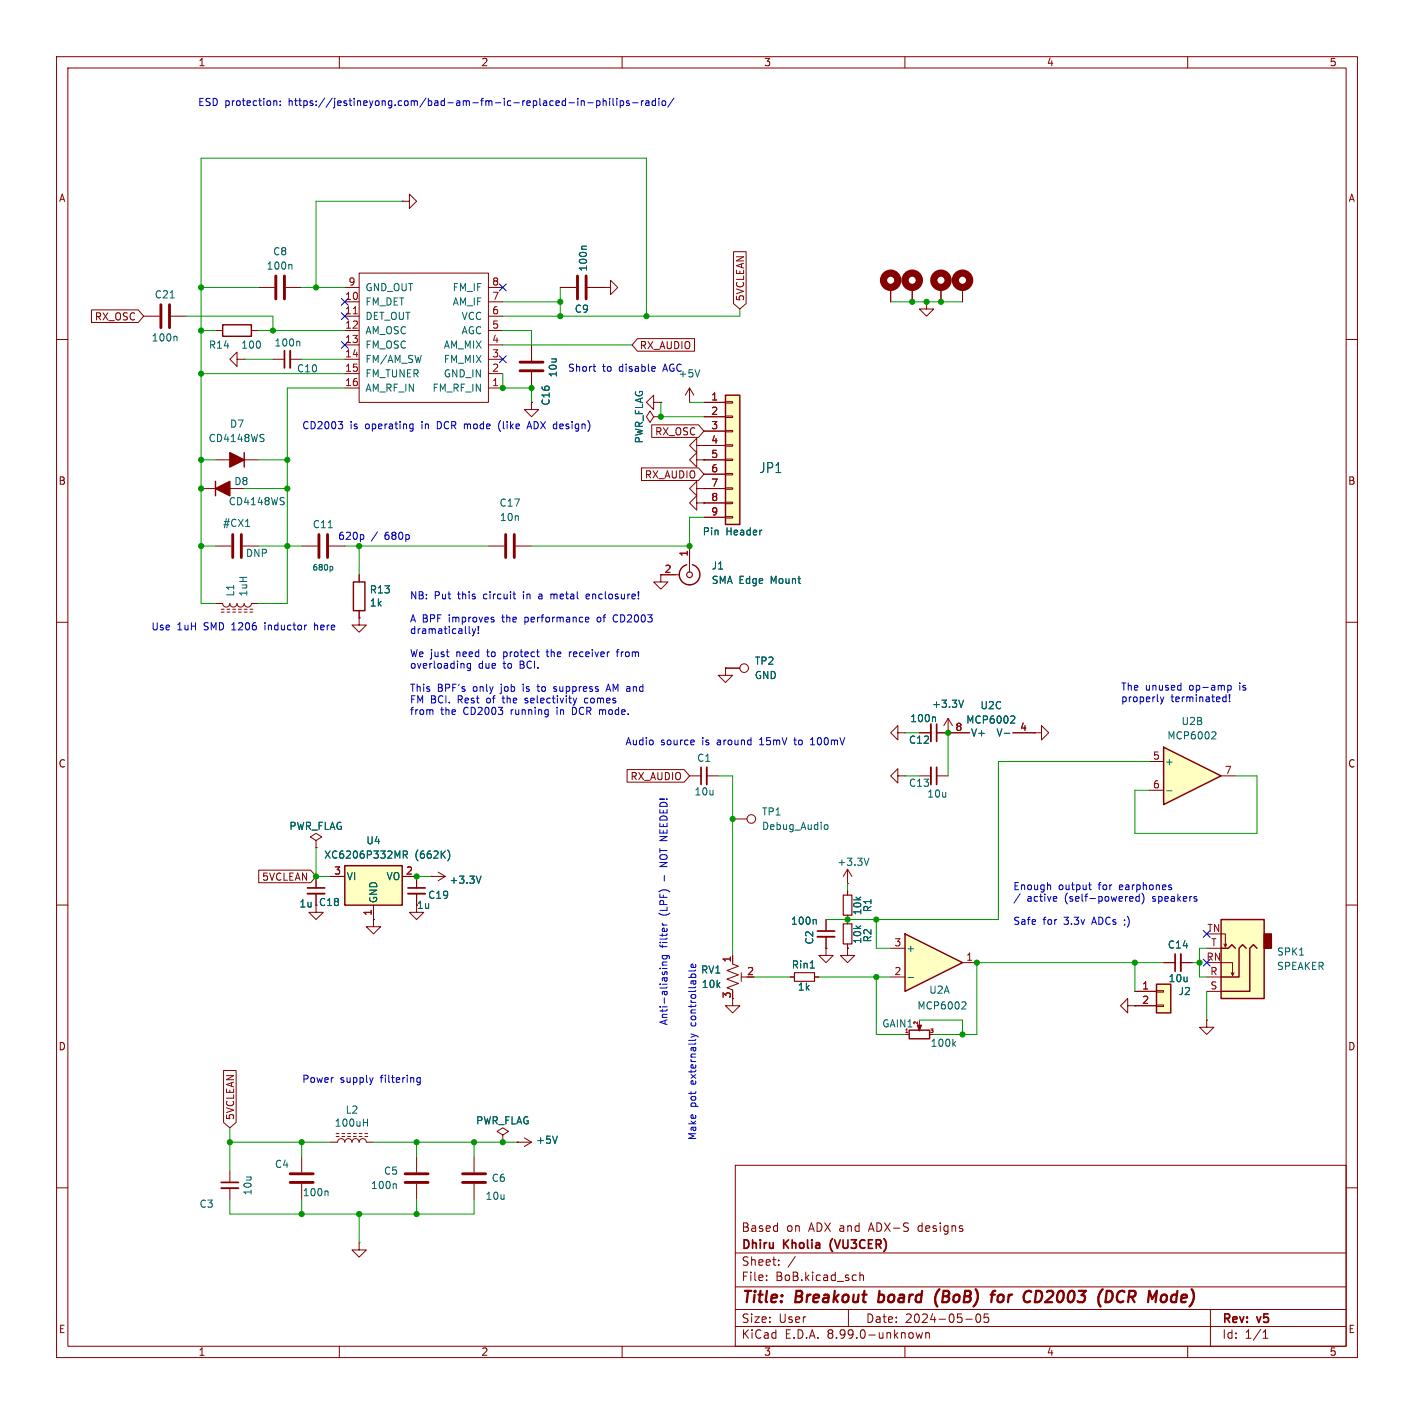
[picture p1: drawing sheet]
<svg xmlns="http://www.w3.org/2000/svg" width="250mm" height="250mm" viewBox="0 0 250 250" stroke-linecap="round" stroke-linejoin="round" font-family="sans-serif">
<g fill="none" stroke="#840000" stroke-width=".18">
<path d="M10 10h230v230h-230zM12 12h226v226h-226zM60 10v2M110 10v2M160 10v2M210 10v2M45.7 50.8h2.8M50.5 50.8h2.8M61 50.8h2.5M61 53.4h2.5M61 55.9h2.5M61 58.4h2.5"/>
<path d="M63.5 48.3h22.9v22.8h-22.9zM86.4 50.8h2.5M86.4 53.4h2.5M86.4 55.9h2.5M86.4 58.4h2.5M99.1 50.8h2.8M103.9 50.8h2.8M10 60h2M61 68.6h2.5M61 61h2.5M61 63.5h2.5M61 66.1h2.5"/>
<path d="M86.4 68.6h2.5M86.4 61h2.5M86.4 63.5h2.5M86.4 66.1h2.5M94 71.1v1.3h1.2l-1.2 1.3-1.3-1.3h1.3M94 71.1h.1M94 61v2.8M94 65.8v2.8M238 60h2M10 110h2M238 110h2M55.9 148.6l1-.6-1-.7-1 .7 1 .6v1.3"/>
<path d="M55.9 149.9h.1M55.9 158v3.3h1.2l-1.2 1.3-1.3-1.3h1.3M55.9 155v2M73.7 158v3.3h1.2l-1.2 1.3-1.3-1.3h1.3M73.7 155v2M10 160h2M66 162.6v1.3h1.3l-1.3 1.2-1.2-1.2h1.2M66 162.6h.1M238 160h2M10 210h2M63.5 219.7v1.3h1.3l-1.3 1.3-1.3-1.3h1.3M63.5 219.7h.1"/>
<path d="M130 206h108v32h-108zM238 210h2M60 238v2M110 238v2M130 234.5h108M130 231.5h108M130 227.5h108M130 221.5h108M135.5 226.3v.1M135.5 225.5v.1M137.7 223.6v.1M137.7 222.8v.1"/>
<path d="M140.6 222.2l-1.3 1.9M150 231.5v3M152 224.9v1.5M152 225.6l.3-.2 .3 .1 .1 .9M160 238v2M162 235.6l.3 1 .2-.7 .3 .7 .3-1M163.7 235.6v1M163.7 235.8l.2-.2 .4 .1v.9M170.8 233.3h1.1M172.7 232.5a.81 .81 0 0 0 .3 1.3l.3-.1 .1-.4-.1-.8M174 232.3v.7l.2-.1 .5 .1 .1 .5-.3 .3-.5-.1M210 238v2"/>
<path d="M214 231.5v6.5M223.3 236.6h.9M223.3 235.6l.5-.5v1.5"/>
</g>
<path d="M155.3 230.1l.2 .1M155.5 228.2l-.2 2M166.1 228a2.35 2.35 0 0 0-.4 3M175.1 228.9h.8M176 228.2l-.4 .1-.1 .2M177.1 228.9a.62 .62 0 0 0-.7 .4v.8a.52 .52 0 0 0 .8 0M183.7 228.2h-.5l-.2 2 .8-.1M195.7 228.2h.5a1.08 1.08 0 0 1 .5 1.1 1.08 1.08 0 0 1-.8 .9h-.4zM206.3 229.1v.8M207.1 229.3v.8" fill="none" stroke="#840000" stroke-width=".4"/>
<path d="M48.8 48.8v4.1M50.3 48.8v4.1M102.1 48.8v4.1M103.6 48.8v4.1M91.9 64h4.1M91.9 65.6h4.1" fill="none" stroke="#840000" stroke-width=".51"/>
<path d="M51.4 46.7l.2 .2v.7M103.7 43.5h-.7l-.1 .2" fill="none" stroke="#006464" stroke-width=".18"/>
<path d="M62.5 55.5h.7" fill="none" stroke="#a90000" stroke-width=".18"/>
<path d="M54.4 157h3M72.1 157h3.1" fill="none" stroke="#840000" stroke-width=".3"/>
<path d="M54.4 158h3M72.1 158h3.1" fill="none" stroke="#840000" stroke-width=".33"/>
<path d="M61 153.1h10.1v6.9h-10.1z" fill="#ffffc2"/>
<path d="M38.1 85.1v2.6M122.4 99.8a1.81 1.81 0 0 1 1 2.8 1.81 1.81 0 0 1-2.9 .1 1.81 1.81 0 0 1 .9-2.8M62.5 102.9h2v5.1h-2zM61 153.1h10.1v6.9h-10.1z" fill="none" stroke="#840000" stroke-width=".25"/>
<g fill="none" stroke="#840000" stroke-width=".18">
<path d="M71.1 35.6h1.3v-1.3l1.3 1.3-1.3 1.3v-1.3M71.1 35.6h.1M157.5 50.8v2.6M161.3 50.8v2.6M163.8 53.4v1.2h1.3l-1.3 1.3-1.2-1.3h1.2M163.8 53.4h.1M166.4 50.8v2.6M170.2 50.8v2.6M115.6 73.7l-.7-1-.6 1 .6 1 .7-1h1.2M115.6 71.1v-1.2l-1.3 1.2 1.3 1.3v-1.3h1.2M116.8 73.7h.1M116.8 71.1h.1"/>
<path d="M121.9 71.1h.1M121.9 68.6l-.7 1.3M121.9 68.6l.8 1.3M121.9 68.6v2.5M123.2 78.8v-1.3l-1.3 1.3 1.3 1.2v-1.2h1.3M124.5 78.8h.1M35.6 86.4h7.6M38.1 96.5h2.8M42.9 96.5h2.8M53.3 96.5h2.8M58.2 96.5h2.8M86.4 96.5h2.8"/>
<path d="M91.2 96.5h2.8M121.9 96.5v4.6M123.2 88.9v-1.2l-1.3 1.2 1.3 1.3v-1.3h1.3M124.5 88.9h.1M63.5 109.2v1.3h1.3l-1.3 1.3-1.3-1.3h1.3M63.5 109.2h.1M63.5 101.6v1.3M63.5 108v1.2M120.1 101.6h-3.3v1.3h1.3l-1.3 1.3-1.2-1.3h1.2M128.3 118.1v1.3h1.2l-1.2 1.3-1.3-1.3h1.3M128.3 118.1h.1M128.3 118.1h2.5"/>
<path d="M162.6 137.2h2M165.6 137.2h2M58.4 155h2.6M71.1 155h2.6M76.2 155h.1M76.2 155h2.5M77.5 154.2l1.2 .8M78.7 155l-1.2 .7M66 160v2.6M40.6 207v2.1M40.6 210.1v2M58.4 202h1.3a.64 .64 0 0 1 .6-.7 .64 .64 0 0 1 .7 .7 .64 .64 0 0 1 .6-.7 .64 .64 0 0 1 .6 .7 .64 .64 0 0 1 .7-.7 .64 .64 0 0 1 .6 .7 .64 .64 0 0 1 .6-.7 .64 .64 0 0 1 .7 .7h1.2"/>
<path d="M59.4 200.9h.5M59.4 200.4h.5M60.5 200.9h.5M60.5 200.4h.5M61.5 200.9h.5M61.5 200.4h.5M62.5 200.9h.5M62.5 200.4h.5M63.5 200.9h.5M63.5 200.4h.5M64.5 200.9h.5M64.5 200.4h.5"/>
<path d="M73.7 204.5v2.8M73.7 209.3v2.8M83.8 204.5v2.8M83.8 209.3v2.8M88.9 200.7l1-.6-1-.7-1 .7 1 .6v1.3M88.9 202h.1M91.4 202h.1M91.4 202h2.6M92.7 201.2l1.3 .8M94 202l-1.3 .7"/>
<circle cx="131.6" cy="118.1" r=".76"/>
</g>
<g fill="none" stroke="#006464" stroke-width=".18">
<path d="M123.7 65.4l-.4 1.2M43.4 93.1h.7M50.1 88h.1M50.2 88.8v.3M58 93.3h.8M58.7 100.1l.1 .2v.3l-.1 .2M71.3 151.1h.6l.1-.2v-.3l-.7-.1v1.2M71.6 151.1l.4 .6M79.2 150.3a1.46 1.46 0 0 1 0 1.9M85.1 154.9l-.5 1.3M64.3 198.5h.7M65 197.9v1.2"/>
<path d="M69.9 209.3l.2 .2v.7M98.6 200.9l-.5 1.3"/>
</g>
<path d="M41.1 94.5v4.1M42.7 94.5v4.1M56.4 94.5v4.1M57.9 94.5v4.1M89.4 94.5v4.1M90.9 94.5v4.1M71.6 207.5h4.1M71.6 209.1h4.1M81.8 207.5h4.1M81.8 209.1h4.1" fill="none" stroke="#840000" stroke-width=".51"/>
<path d="M165.6 135.7v3M39.1 209.1h3.1" fill="none" stroke="#840000" stroke-width=".3"/>
<path d="M164.6 135.7v3M39.1 210.1h3.1" fill="none" stroke="#840000" stroke-width=".33"/>
<path d="M38.1 86.4l2.5-1.3v2.6z" fill="#840000" stroke="#840000" stroke-width=".25"/>
<g fill="none" stroke="#840000" stroke-width="1.3">
<circle cx="157.5" cy="49.6" r="1.27"/>
<circle cx="161.3" cy="49.6" r="1.27"/>
<circle cx="166.4" cy="49.6" r="1.27"/>
<circle cx="170.2" cy="49.6" r="1.27"/>
</g>
<circle cx="121.9" cy="101.6" r=".51" fill="none" stroke="#840000" stroke-width=".2"/>
<path d="M128.3 69.9h2.5v22.8h-2.5z" fill="#ffffc2"/>
<path d="M128.3 69.9h2.5v22.8h-2.5z" fill="none" stroke="#840000" stroke-width=".25"/>
<g fill="none" stroke="#840000" stroke-width=".18">
<path d="M124.5 71.1h3.8M124.5 73.7h3.8M124.5 76.2h3.8M124.5 78.8h3.8M128.3 71h1.2v.3h-1.2zM128.3 73.6h1.2v.2h-1.2zM128.3 76.1h1.2v.3h-1.2zM128.3 78.6h1.2v.3h-1.2zM123.2 86.4v-1.3l-1.3 1.3 1.3 1.3v-1.3h1.3M123.2 81.3v-1.3l-1.3 1.3 1.3 1.3v-1.3h1.3M124.5 86.4h.1M124.5 81.3h.1"/>
<path d="M124.5 81.3h3.8M124.5 83.8h3.8M124.5 86.4h3.8M124.5 88.9h3.8M124.5 91.5h3.8M128.3 81.2h1.2v.2h-1.2zM128.3 83.7h1.2v.3h-1.2zM128.3 86.3h1.2v.2h-1.2zM128.3 88.8h1.2v.3h-1.2zM128.3 91.3h1.2v.3h-1.2zM158.7 137.2v-1.3l-1.2 1.3 1.2 1.3v-1.3h1.3M160 137.2h.1"/>
<path d="M149.9 156.2h.1M149.9 153.7l-.8 1.3M149.9 153.7l.7 1.3M149.9 153.7v2.5M149.9 157.5v.8M146 167.7v1.2h1.3l-1.3 1.3-1.2-1.3h1.2M146 167.7h.1M149.9 167.7v1.2h1.2l-1.2 1.3-1.3-1.3h1.3M149.9 167.7h.1M149.9 161.8v1.5M149.9 166.9v.8M53.3 204.5v2.8"/>
<path d="M53.3 209.3v2.8"/>
</g>
<path d="M51.3 207.5h4.1M51.3 209.1h4.1" fill="none" stroke="#840000" stroke-width=".51"/>
<path d="M153.6 151.7l-.4 1.3M57.8 210.6l.2 .2v.6" fill="none" stroke="#006464" stroke-width=".18"/>
<path d="M149.1 158.3h1.5v3.5h-1.5zM149.1 163.3h1.5v3.6h-1.5z" fill="none" stroke="#840000" stroke-width=".2"/>
<path d="M160 165.1l10.2 5.1-10.2 5.1z" fill="#ffffc2"/>
<path d="M39.4 57.4h5v2.1h-5zM160 165.1l10.2 5.1-10.2 5.1zM160.8 182.1h3.6v1.6h-3.6z" fill="none" stroke="#840000" stroke-width=".25"/>
<g fill="none" stroke="#840000" stroke-width=".18">
<path d="M38.1 58.4h1.3M44.4 58.4h1.3M106.7 50.8h1.2v-1.2l1.3 1.2-1.3 1.3v-1.3M106.7 50.8h.1M121.9 137.2h2.1M125 137.2h2M167.6 129.6h.1M167.6 127l-.7 1.3M167.6 127l.8 1.3M167.6 127v2.6M129.5 144.8h2.6M129.5 170.5l1.1 .3-2.1 .8 2.1 .8-2.1 .7 2.1 .8-2.1 .8 1 .3v.3"/>
<path d="M129.5 176.6v1.2h1.3l-1.3 1.3-1.2-1.3h1.2M129.5 168.9v1.3M131.1 172.7h1M131.1 172v1.5M139.7 172.7h.8M144 172.7h.8M146 162.6v2M146 165.6v2.1M157.5 172.7h2.5M157.5 167.7h2.5M170.2 170.2h2.5M160 182.9h.7"/>
<path d="M162.6 180.4v1M164.5 182.9h.6"/>
<circle cx="132.8" cy="144.8" r=".76"/>
</g>
<path d="M170.4 123.8l-.5 1.3M145.9 145.9l.3-.1 .2 .2-.1 .5-.1 .2-.3-.1M143.3 171.2h.7M144.1 162.6l.2 .2v.6M160.5 172.8h1M170.3 177.1l.4 .1 .1 .3-.8 .9h.8M168.6 184.5l.4 .5M169 184.2l-.5 .4" fill="none" stroke="#006464" stroke-width=".18"/>
<path d="M124 135.7v3M144.5 164.6h3.1" fill="none" stroke="#840000" stroke-width=".3"/>
<path d="M125 135.7v3M144.5 165.6h3.1" fill="none" stroke="#840000" stroke-width=".33"/>
<path d="M140.5 172h3.5v1.5h-3.5z" fill="none" stroke="#840000" stroke-width=".2"/>
<path d="M162.2 181.3h.7l-.3 1v-.3v.3z" fill="#840000" stroke="#840000" stroke-width=".18"/>
<path d="M160.2 182.6h.3" fill="none" stroke="#a90000" stroke-width=".18"/>
<path d="M215.9 162.6h7.6v14h-7.6z" fill="#ffffc2"/>
<path d="M223.5 165.1h1.3v2.6h-1.3z" fill="#840000" stroke="#840000" stroke-width=".25"/>
<path d="M215.9 162.6h7.6v14h-7.6zM215.9 167.7h1.3l.6-.7 .6 .7M220.3 167.7l-.6-.7-.6 .7v5h-3.2M222.2 167.7l-.6-.7-.6 .7v7.6h-5.1" fill="none" stroke="#840000" stroke-width=".25"/>
<g fill="none" stroke="#840000" stroke-width=".18">
<path d="M41.9 63.5v-1.2l-1.3 1.2 1.3 1.3v-1.3h1.3M43.2 63.5h.1M48.3 63.5h2M51.3 63.5h2M38.1 106.7h1.3a.64 .64 0 0 0 .6 .6 .64 .64 0 0 0 .6-.6 .64 .64 0 0 0 .7 .6 .64 .64 0 0 0 .6-.6 .64 .64 0 0 0 .6 .6 .64 .64 0 0 0 .7-.6 .64 .64 0 0 0 .6 .6 .64 .64 0 0 0 .6-.6h1.3M39.1 107.7h.5M39.1 108.2h.5M40.1 107.7h.5M40.1 108.2h.5M41.1 107.7h.6M41.1 108.2h.6M42.2 107.7h.5"/>
<path d="M42.2 108.2h.5M43.2 107.7h.5M43.2 108.2h.5M44.2 107.7h.5M44.2 108.2h.5M199.4 177.8v1.3l-1.3-1.3 1.3-1.2v1.2h1.3M200.7 177.8h.1M213.4 172.7h2.5M213.4 175.3h2.5M213.4 167.7h2.5M215.9 170.2h2v2.3l.3-.5M215.9 165.1h.8v2.3l.2-.5"/>
<path d="M216.4 166.9l.3 .5M217.7 172l.2 .5M213.4 180.4v1.2h-1.3l1.3 1.3 1.2-1.3h-1.2M213.4 180.4h.1"/>
</g>
<path d="M52.8 60.3l.2 .2v.7M229.8 168.9h.7" fill="none" stroke="#006464" stroke-width=".18"/>
<path d="M50.3 62v3" fill="none" stroke="#840000" stroke-width=".3"/>
<path d="M51.3 62v3" fill="none" stroke="#840000" stroke-width=".33"/>
<path d="M204.5 174h2.5v5.1h-2.5z" fill="#ffffc2"/>
<path d="M204.5 174h2.5v5.1h-2.5z" fill="none" stroke="#840000" stroke-width=".25"/>
<path d="M182.9 129.6h1.2v-1.3l1.3 1.3-1.3 1.2v-1.2M182.9 129.6h.1M200.7 175.3h3.8M200.7 177.8h3.8M204.5 175.2h1.2v.2h-1.2zM204.5 177.7h1.2v.3h-1.2z" fill="none" stroke="#840000" stroke-width=".18"/>
<path d="M205.7 132.1l10.2 5.1-10.2 5.1z" fill="#ffffc2"/>
<path d="M43.2 80v2.6M205.7 132.1l10.2 5.1-10.2 5.1z" fill="none" stroke="#840000" stroke-width=".25"/>
<g fill="none" stroke="#840000" stroke-width=".18">
<path d="M16.2 54.8h8.2l1 1.1-1 1.1h-8.2zM25.4 55.9h2.8M30.2 55.9h2.8M99.1 50.8h2.8M103.9 50.8h2.8M106.7 50.8h.1M112.7 59.9h10.1v2.2h-10.1l-.9-1.1zM129.7 44.5h2.2v9.2l-1.1 .9-1.1-.9zM157.5 50.8v2.6M161.3 50.8v2.6M163.8 53.4h.1M166.4 50.8v2.6"/>
<path d="M170.2 50.8v2.6M94 71.1h.1M94 61v2.8M94 65.8v2.8M115.2 75.1h8.3l1 1.1-1 1.1h-8.3zM116.8 73.7h.1M116.8 71.1h.1M124.5 78.8h.1M124.5 71.1h3.8M124.5 73.7h3.8M124.5 76.2h3.8M124.5 78.8h3.8"/>
<path d="M38.1 81.3h7.6M113.4 82.7h10.1l1 1.1-1 1.2h-10.1zM121.9 96.5v2.6M124.5 81.3h.1M124.5 86.4h.1M124.5 88.9h.1M124.5 81.3h3.8M124.5 83.8h3.8M124.5 86.4h3.8M124.5 88.9h3.8M124.5 91.5h3.8M63.5 109.2h.1"/>
<path d="M63.5 101.6v1.3M63.5 108v1.2M116.8 101.6h2.6M128.3 118.1h.1M128.3 118.1h2.5M110.9 136.1h10.1l.9 1.1-.9 1.1h-10.1zM158.7 129.6v-1.3l-1.2 1.3 1.2 1.2v-1.2h1.3M160 129.6h.1M162.6 129.6h2M165.6 129.6h5.8M167.6 129.6h.1M179.1 129.6h3.8"/>
<path d="M182.9 129.6h.1M203.2 134.6h2.5M203.2 139.7h2.5M215.9 137.2h2.5M45.7 153.9h9.2l1 1.1-1 1.1h-9.2zM55.9 149.9h.1M55.9 155v2M55.9 158v2M58.4 155h2.6M71.1 155h2.6v2M73.7 158v2M76.2 155h.1"/>
<path d="M149.9 157.5v.8M66 162.6h.1M66 160v2.6M129.5 168.9v1.3M139.7 172.7h.8M144 172.7h.8M146 167.7h.1M146 162.6v2M146 165.6v2.1M149.9 167.7h.1M149.9 161.8v1.5M149.9 166.9v.8"/>
<path d="M200.7 177.8h.1M200.7 175.3h3.8M200.7 177.8h3.8M205.7 170.2h2.1M208.8 170.2h2M39.5 189.3h2.3v9.2l-1.2 .9-1.1-.9zM88.9 202h.1M91.4 202h.1"/>
</g>
<g fill="none" stroke="#006464" stroke-width=".18">
<path d="M30.1 52.7h.7M31.1 59.4l.2 .2v.7M103.7 43.5h-.7l-.1 .2M46.5 76.8l.2 .1M46.6 77.6v.4M165.2 126.8l.2 .1v.7M170.4 123.8l-.5 1.3M177.6 129.7h.9M178.9 126.6h.4l.1 .4-.8 .9h.8M206.3 139.8h.9M214.4 129.4h.5l.1 .3-.8 1h.8M71.3 151.1h.6l.1-.2v-.3l-.7-.1v1.2"/>
<path d="M71.6 151.1l.4 .6M79.2 150.3a1.46 1.46 0 0 1 0 1.9M85.1 154.9l-.5 1.3M143.3 171.2h.7M144.1 162.6l.2 .2v.6M98.6 200.9l-.5 1.3"/>
</g>
<path d="M165.6 128v3.1M207.8 168.7v3" fill="none" stroke="#840000" stroke-width=".3"/>
<path d="M164.6 128v3.1M208.8 168.7v3" fill="none" stroke="#840000" stroke-width=".33"/>
<path d="M28.4 53.9v4M30 53.9v4" fill="none" stroke="#840000" stroke-width=".51"/>
<path d="M40.6 80l2.6 1.3-2.6 1.3z" fill="#840000" stroke="#840000" stroke-width=".25"/>
<g fill="none" stroke="#009600" stroke-width=".18">
<path d="M71.1 35.6h-15.2v15.2M33 55.9h15.3v2.5M35.6 58.4h2.5M35.6 50.8h10.1M45.7 58.4h15.3M53.3 50.8h7.7M88.9 58.4h5.1v2.6M88.9 53.4h10.2M99.1 50.8v5.1M114.3 55.9v-27.9h-78.7v78.7h2.5M130.8 54.6v1.3h-41.9M157.5 53.4h12.7"/>
<path d="M35.6 66.1h25.4M43.2 63.5h5.1M53.3 63.5h7.7M61 68.6h-10.2v38.1h-5.1M88.9 66.1v2.5h5.1v2.5M88.9 61h22.9M116.8 71.1v2.6h7.7M121.9 71.1h2.6M35.6 96.5h2.5M35.6 81.3h2.5M43.2 86.4h7.6M45.7 96.5h7.6"/>
<path d="M45.7 81.3h5.1M61 96.5h25.4M63.5 96.5v5.1M124.5 91.5h-2.6v5h-27.9M127 137.2h2.5v31.7M160 137.2h2.6M160 129.6h2.6M167.6 129.6v7.6M203.2 134.6h-26.7v28h-30.5M218.4 137.2h3.8v10.1h-21.5v-7.6h2.5M55.9 149.9v5.1h2.5M73.7 155h2.5"/>
<path d="M149.9 156.2v1.3M133.3 172.7h6.4M144.8 172.7h12.7M154.9 172.7v10.2h5.1M154.9 162.6v5.1h2.6M200.7 170.2v5.1M205.7 170.2h-33v12.7h-7.6M210.8 170.2h1.3M213.4 167.7h-1.3v5h1.3M213.4 175.3v5.1M40.6 199.4v7.6M162.6 180.4h7.6v2.5"/>
<path d="M40.6 212.1v2.6h43.2v-2.6M40.6 202h17.8M53.3 202v2.5M53.3 212.1v2.6M63.5 214.7v5M66 202h25.4M73.7 202v2.5M73.7 212.1v2.6M83.8 202v2.5"/>
</g>
<g fill="none" stroke="#000084" stroke-width=".18">
<path d="M60.4 52.8l1.2 1.2M60.4 55.3l1.2 1.2M61.6 52.8l-1.2 1.2M61.6 55.3l-1.2 1.2M88.3 50.2l1.2 1.2M89.5 50.2l-1.2 1.2M60.4 60.4l1.2 1.2M61.6 60.4l-1.2 1.2M88.3 62.9l1.2 1.2M89.5 62.9l-1.2 1.2M212.8 164.5l1.2 1.2M212.8 169.6l1.2 1.2"/>
<path d="M214 164.5l-1.2 1.2M214 169.6l-1.2 1.2"/>
</g>
<g fill="none" stroke="#0000c2" stroke-width=".18">
<path d="M48.4 17.9l.2-.1 .3 .1v.8M49.6 18.5v.2M49.6 17.9v.1M100.6 18.2h1M102.2 17.4v.1M102.2 17.8v.9M102.8 17.9l.2-.1 .3 .1v.8M102.8 17.8v.9M103.9 18.2h1M105.5 17.9l.4-.1 .2 .3-.1 .5h-.5M105.5 17.8v1.3M106.6 17.9l.2-.1 .3 .1 .1 .8"/>
<path d="M106.6 17.4v1.3M107.8 17.4v.1M107.8 17.8v.9M108.4 17.4v1.1l.2 .2M109.1 17.4v.1M109.1 17.8v.9M109.7 17.9l.3-.1 .3 .3-.2 .5h-.4M109.7 17.8v1.3M111.2 17.9l-.3-.1-.1 .2v.2l.4 .1v.3h-.4M111.8 18.2h1M113.4 17.8v.9M113.8 17.8l-.4 .3"/>
<path d="M114.2 17.9h.5v.8M114.7 18.1l-.4 .1-.2 .2 .2 .3 .4-.1M115.9 17.9l-.4-.1-.2 .3 .1 .5h.5M115.9 17.4v1.3M116.5 17.4v.1M116.5 17.8v.9M117.1 17.9l.2-.1 .3 .1 .1 .5-.1 .2-.3 .1-.2-.2zM119.2 17.3l-1.1 1.7M59.8 74.5h.8l-.4 .5M60.3 75l.3 .3v.3l-.3 .2M72.6 75.8h.4M72.6 75h.4"/>
<path d="M73 75v1l-.2 .2h-.3M88.5 74.4a1.46 1.46 0 0 0 0 1.9M93.2 75.8l.4-1.3 .4 1.3M93.3 75.4h.6M104.8 64.8h.5M105.1 65.6l.2 .1M115.7 64.8l.2 .3-.7 .1M115.8 65.6l-.1 .1M64.1 94.5l.2 .3v.3l-.2 .3M54.1 110.5h.1M55.6 110.1v1.3M55.8 110.5l-.2 .1"/>
<path d="M83 110.8v1l.1 .2M83.2 117.3v1l-.2 .3-.4-.1M83.2 117.4l-.4-.1-.2 .2 .1 .6h.5M83.5 111.2l.3 .8M83.8 112l-.3 .4M84.1 111.2l-.3 .8M84.5 110.8l.1 .7M84.6 111.9v.1M84.6 110.8v.7M87 109.6h.3l.1 .2-.2 .2h-.3M87 109.1l.3 .1M90.7 105h.5"/>
<path d="M90.9 105.8l.3 .1M95.4 105l-.1 .1M95.4 105.4l-.2 .2 .2 .3M96.6 115.3h.4M96.7 114.8l.1 1.2M97.8 105l-.4 .2M100.7 115.3v.8M101 115.3l-.3 .2M103.7 109.1l.4 .1v.2l-.6 .2M104.1 109.9l-.4 .1M104.2 105.1l-.4-.1-.2 .2 .1 .6h.5M104.2 105.3l-.6 .2"/>
<path d="M105.7 109.2l-.1 .2 .1 .5M108.8 108.7a.68 .68 0 0 0-.4 .6 .68 .68 0 0 0 .4 .7M109 115.3h.4M109.4 114.8l-.3 .2v1.1M76.4 125.5l.1 .2v.6M92.8 124.2l.1 .1M93 123.4l-.2 .2 .2 .3M94.9 121.4h.5M95.1 121l.1 1.2M97.9 122.2h.4M98.3 121.4l-.4 .2 .1 .2h.3M101.2 125.1v1.2h.3"/>
<path d="M101.9 123.4l-.3 .9M103.8 123.4l-.3 .1-.2 .2 .1 .5 .4 .1M107.1 122.2l.5-1.2 .4 1.2M107.3 121.9h.6M122.6 130.8l.1 .3-.6 .2M122.7 131.6l-.1 .1M134.3 131.7h.7M134.4 130.7l-.1 .1M140.3 130.8h.5M140.5 130.4l.1 1.2M143.3 131.7h.7M143.3 130.8l.4-.4v1.3"/>
<path d="M205.2 123.2l.3 .9M205.5 124.1l-.3 .4M205.8 123.2l-.3 .9M216.3 124h.5M216.3 123.3h.5M216.8 122.8v1.3M217.1 121.2v1.3M217.1 121.2h.4l.2 .2-.1 .6h-.5M217.4 124v.1M217.4 122.8v.8M180.4 158l-1.1 1.7M185.6 156.5l.2 .1v.7"/>
<path d="M186.7 158.5l.2 .3-.7 .1M186.8 159.3l-.1 .1M192.5 156.5h.5M192.7 156v1.1l.3 .2M200.2 158.5l.1 .3-.6 .1M200.3 159.3l-.1 .1M201.4 158.1v1.3M201.4 158.6l-.3-.1-.3 .2 .1 .6h.5M202.2 158.4v.9l-.3 .5M207 156.9l.2 .2-.2 .2M207 156.5h.1M116.7 171.2h.1"/>
<path d="M117.1 170.6h.8M117.1 163.2l.2 .4M117.1 168.9h1l.3 .3-.1 .3M117.1 163.6h.8M117.2 168.9l-.1 .4 .2 .3 .6-.2v-.5M117.9 170.1l-.7 .1-.1 .3 .1 .1M123 170.5v.4l-.2 .2-.6-.1v-.5h.3l.1 .6M123 171.5v.1M66 190.5l-.3 .9M74.3 190.5v1.1l-.2 .2-.3-.1M74.3 190.6l-.4-.1-.2 .3 .1 .5h.5M122.2 182.8l.8 .3"/>
<path d="M123 183.1l-.8 .3M123 183.1l.4 .3"/>
</g>
<g fill="#009600" stroke="#009600" stroke-width=".18">
<circle cx="154.9" cy="162.6" r=".46"/>
<circle cx="154.9" cy="172.7" r=".46"/>
<circle cx="172.7" cy="170.2" r=".46"/>
<circle cx="200.7" cy="170.2" r=".46"/>
<circle cx="212.1" cy="170.2" r=".46"/>
<circle cx="167.6" cy="129.6" r=".46"/>
<circle cx="50.8" cy="86.4" r=".46"/>
<circle cx="50.8" cy="81.3" r=".46"/>
<circle cx="35.6" cy="86.4" r=".46"/>
<circle cx="35.6" cy="81.3" r=".46"/>
<circle cx="35.6" cy="66.1" r=".46"/>
<circle cx="35.6" cy="58.4" r=".46"/>
<circle cx="35.6" cy="96.5" r=".46"/>
<circle cx="48.3" cy="58.4" r=".46"/>
<circle cx="50.8" cy="96.5" r=".46"/>
<circle cx="121.9" cy="96.5" r=".46"/>
<circle cx="63.5" cy="96.5" r=".46"/>
<circle cx="88.9" cy="68.6" r=".46"/>
<circle cx="94" cy="68.6" r=".46"/>
<circle cx="99.1" cy="55.9" r=".46"/>
<circle cx="116.8" cy="73.7" r=".46"/>
<circle cx="63.5" cy="214.7" r=".46"/>
<circle cx="73.7" cy="214.7" r=".46"/>
<circle cx="53.3" cy="202" r=".46"/>
<circle cx="73.7" cy="202" r=".46"/>
<circle cx="53.3" cy="214.7" r=".46"/>
<circle cx="40.6" cy="202" r=".46"/>
<circle cx="83.8" cy="202" r=".46"/>
<circle cx="88.9" cy="202" r=".46"/>
<circle cx="73.7" cy="155" r=".46"/>
<circle cx="55.9" cy="155" r=".46"/>
<circle cx="99.1" cy="53.4" r=".46"/>
<circle cx="55.9" cy="50.8" r=".46"/>
<circle cx="35.6" cy="50.8" r=".46"/>
<circle cx="149.9" cy="162.6" r=".46"/>
<circle cx="170.2" cy="182.9" r=".46"/>
<circle cx="129.5" cy="144.8" r=".46"/>
<circle cx="166.4" cy="53.4" r=".46"/>
<circle cx="163.8" cy="53.4" r=".46"/>
<circle cx="114.3" cy="55.9" r=".46"/>
<circle cx="161.3" cy="53.4" r=".46"/>
</g>
<g font-size="2.8" fill="#840000">
<text x="131" y="230.9">Title:</text>
<text x="140.7" y="230.9">Breakout</text>
<text x="156.1" y="230.9">board</text>
<text x="166.9" y="230.9">(BoB)</text>
<text x="177.7" y="230.9">for</text>
<text x="184.2" y="230.9">CD2003</text>
<text x="198.2" y="230.9">(DCR</text>
<text x="207.8" y="230.9">Mode)</text>
</g>
<text font-size="2.5" fill="#006464" x="134.2" y="83.9">JP1</text>
<g font-size="2.1" fill="#840000">
<text x="131" y="221.2">Dhiru</text>
<text x="131" y="218">Based</text>
<text x="138.6" y="221.2">Kholia</text>
<text x="139" y="218">on</text>
<text x="143" y="218">ADX and</text>
<text x="147.4" y="221.2">(VU3CER)</text>
<text x="153.9" y="218">ADX-S</text>
<text x="162.7" y="218">designs</text>
<text x="131" y="226.7">File:</text>
<text x="131" y="224">Sheet:</text>
<text x="137.1" y="226.7">BoB.kicad_sch</text>
<text x="131" y="236.9">KiCad</text>
<text x="131" y="234.1">Size:</text>
<text x="137.7" y="234.1">User</text>
<text x="138.7" y="236.9">E.D.A.</text>
<text x="146.3" y="236.9">8.99.0-unknown</text>
<text x="153" y="234.1">Date:</text>
<text x="160" y="234.1">2024-05-05</text>
<text x="216" y="234.3">Rev:</text>
<text x="216" y="236.9">Id:</text>
<text x="220.1" y="236.9">1/1</text>
<text x="222.4" y="234.3">v5</text>
</g>
<g font-size="1.8" fill="#840000">
<text x="35" y="11.9">1</text>
<text x="85" y="11.9">2</text>
<text x="135" y="11.9">3</text>
<text x="185" y="11.9">4</text>
<text x="235" y="11.9">5</text>
<text x="10.3" y="35.9">A</text>
<text x="238.4" y="35.9">A</text>
<text x="131.8" y="53.4" transform="rotate(-90 131.8 53.4)">5VCLEAN</text>
<text x="16.7" y="56.9">RX_OSC</text>
<text x="113" y="61.9">RX_AUDIO</text>
<text x="115.7" y="77.2">RX_OSC</text>
<text x="10.3" y="85.9">B</text>
<text x="113.9" y="84.8">RX_AUDIO</text>
<text x="238.3" y="85.9">B</text>
<text x="10.3" y="135.9">C</text>
<text x="238.3" y="135.9">C</text>
<text x="111.4" y="138.1">RX_AUDIO</text>
<text x="46.2" y="155.9">5VCLEAN</text>
<text x="10.3" y="185.9">D</text>
<text x="238.3" y="185.9">D</text>
<text x="41.6" y="198.1" transform="rotate(-90 41.6 198.1)">5VCLEAN</text>
<text x="10.3" y="235.9">E</text>
<text x="35" y="239.9">1</text>
<text x="85" y="239.9">2</text>
<text x="135" y="239.9">3</text>
<text x="185" y="239.9">4</text>
<text x="235" y="239.9">5</text>
<text x="238.3" y="235.9">E</text>
</g>
<g font-size="1.8" fill="#0000c2">
<text x="34.9" y="18.8">ESD protection:</text>
<text x="51.1" y="18.8">https://jestineyong.com/bad-am-fm-ic-replaced-in-philips-radio/</text>
<text x="100.3" y="65.8">Short</text>
<text x="106.5" y="65.8">to</text>
<text x="109.6" y="65.8">disable</text>
<text x="117.6" y="65.8">AGC</text>
<text x="119.9" y="66.9">+5V</text>
<text x="53.3" y="76">CD2003</text>
<text x="61.9" y="76">is</text>
<text x="64.7" y="76">operating</text>
<text x="74.8" y="76">in</text>
<text x="77.7" y="76">DCR mode</text>
<text x="89" y="76">(like</text>
<text x="94.4" y="76">ADX design)</text>
<text x="59.7" y="95.5">620p</text>
<text x="65.6" y="95.5">/</text>
<text x="68.1" y="95.5">680p</text>
<text x="72.4" y="106">NB:</text>
<text x="76.8" y="106">Put</text>
<text x="81.1" y="106">this</text>
<text x="85.8" y="106">circuit</text>
<text x="93" y="106">in</text>
<text x="95.9" y="106">a</text>
<text x="98.2" y="106">metal</text>
<text x="104.7" y="106">enclosure!</text>
<text x="26.7" y="111.5">Use</text>
<text x="31.3" y="111.5">1uH</text>
<text x="36.1" y="111.5">SMD 1206</text>
<text x="47.3" y="111.5">inductor</text>
<text x="56.2" y="111.5">here</text>
<text x="72.4" y="110.1">A BPF</text>
<text x="72.4" y="112.2">dramatically!</text>
<text x="79.4" y="110.1">improves</text>
<text x="89.1" y="110.1">the</text>
<text x="93.2" y="110.1">performance</text>
<text x="106.2" y="110.1">of</text>
<text x="109.3" y="110.1">CD2003</text>
<text x="72.4" y="116.3">We just</text>
<text x="72.4" y="118.3">overloading</text>
<text x="80.8" y="116.3">need</text>
<text x="84.6" y="118.3">due</text>
<text x="86.4" y="116.3">to</text>
<text x="89.1" y="118.3">to</text>
<text x="89.5" y="116.3">protect</text>
<text x="92.2" y="118.3">BCI.</text>
<text x="97.4" y="116.3">the</text>
<text x="101.5" y="116.3">receiver</text>
<text x="110.2" y="116.3">from</text>
<text x="72.4" y="122.4">This</text>
<text x="72.4" y="124.5">FM BCI.</text>
<text x="77.3" y="122.4">BPF's</text>
<text x="81" y="124.5">Rest</text>
<text x="83.7" y="122.4">only</text>
<text x="86.3" y="124.5">of</text>
<text x="88.8" y="122.4">job</text>
<text x="89.3" y="124.5">the</text>
<text x="92.9" y="122.4">is</text>
<text x="93.5" y="124.5">selectivity</text>
<text x="95.7" y="122.4">to</text>
<text x="98.8" y="122.4">suppress</text>
<text x="104.2" y="124.5">comes</text>
<text x="108.3" y="122.4">AM and</text>
<text x="198.1" y="122.2">The</text>
<text x="198.1" y="124.2">properly</text>
<text x="202.5" y="122.2">unused</text>
<text x="207" y="124.2">terminated!</text>
<text x="210.4" y="122.2">op-amp</text>
<text x="219.4" y="122.2">is</text>
<text x="72.4" y="126.5">from</text>
<text x="77.9" y="126.5">the</text>
<text x="82" y="126.5">CD2003</text>
<text x="90.6" y="126.5">running</text>
<text x="98.9" y="126.5">in</text>
<text x="101.8" y="126.5">DCR mode.</text>
<text x="110.5" y="131.9">Audio</text>
<text x="116.8" y="131.9">source</text>
<text x="124.3" y="131.9">is</text>
<text x="127.1" y="131.9">around</text>
<text x="134.8" y="131.9">15mV</text>
<text x="141.1" y="131.9">to</text>
<text x="144.2" y="131.9">100mV</text>
<text x="118.1" y="155.6" transform="rotate(-90 118.1 155.6)">-</text>
<text x="118.1" y="152.8" transform="rotate(-90 118.1 152.8)">NOT NEEDED!</text>
<text x="118.1" y="161.8" transform="rotate(-90 118.1 161.8)">(LPF)</text>
<text x="179.1" y="157.5">Enough</text>
<text x="181.6" y="159.5">active</text>
<text x="187.1" y="157.5">output</text>
<text x="188.4" y="159.5">(self-powered)</text>
<text x="194.4" y="157.5">for</text>
<text x="198.2" y="157.5">earphones</text>
<text x="204.1" y="159.5">speakers</text>
<text x="118.1" y="167.6" transform="rotate(-90 118.1 167.6)">filter</text>
<text x="179.1" y="163.6">Safe</text>
<text x="184.4" y="163.6">for</text>
<text x="188.2" y="163.6">3.3v</text>
<text x="193.4" y="163.6">ADCs ;)</text>
<text x="118.1" y="181.4" transform="rotate(-90 118.1 181.4)">Anti-aliasing</text>
<text x="123.2" y="181.1" transform="rotate(-90 123.2 181.1)">controllable</text>
<text x="53.3" y="191.5">Power</text>
<text x="60.1" y="191.5">supply</text>
<text x="67.4" y="191.5">filtering</text>
<text x="123.2" y="191.6" transform="rotate(-90 123.2 191.6)">externally</text>
<text x="123.2" y="195.8" transform="rotate(-90 123.2 195.8)">pot</text>
<text x="123.2" y="201.7" transform="rotate(-90 123.2 201.7)">Make</text>
</g>
<g font-size="1.8" fill="#006464">
<text x="47" y="47.9">100n</text>
<text x="48.2" y="45.3">C8</text>
<text x="27.3" y="53">C21</text>
<text x="64.5" y="51.7">GND_OUT</text>
<text x="79.9" y="51.7">FM_IF</text>
<text x="104" y="48.1" transform="rotate(-90 104 48.1)">100n</text>
<text x="64.5" y="54.2">FM_DET</text>
<text x="64.5" y="56.8">DET_OUT</text>
<text x="64.5" y="59.3">AM_OSC</text>
<text x="79.9" y="54.2">AM_IF</text>
<text x="81.5" y="59.3">AGC</text>
<text x="81.5" y="56.8">VCC</text>
<text x="101.5" y="55.5">C9</text>
<text x="26.7" y="60.6">100n</text>
<text x="36.8" y="61.8">R14</text>
<text x="42.6" y="61.8">100</text>
<text x="48.4" y="61.5">100n</text>
<text x="64.5" y="61.8">FM_OSC</text>
<text x="64.5" y="64.4">FM/AM_SW</text>
<text x="78.4" y="64.4">FM_MIX</text>
<text x="78.4" y="61.8">AM_MIX</text>
<text x="52.4" y="66">C10</text>
<text x="64.5" y="66.9">FM_TUNER</text>
<text x="64.5" y="69.5">AM_RF_IN</text>
<text x="76.4" y="69.5">FM_RF_IN</text>
<text x="78.4" y="66.9">GND_IN</text>
<text x="97.4" y="71.8" transform="rotate(-90 97.4 71.8)">C16</text>
<text x="98.7" y="66.6" transform="rotate(-90 98.7 66.6)">10u</text>
<text x="40.6" y="75.8">D7</text>
<text x="36.8" y="78.4">CD4148WS</text>
<text x="113.9" y="78.5" transform="rotate(-90 113.9 78.5)">PWR_FLAG</text>
<text x="40.3" y="89.5">CD4148WS</text>
<text x="41.3" y="86">D8</text>
<text x="88.2" y="89.8">C17</text>
<text x="39.3" y="93.4">#CX1</text>
<text x="55.2" y="93.6">C11</text>
<text x="88.3" y="92.3">10n</text>
<text x="124.1" y="94.9">Pin</text>
<text x="128.3" y="94.9">Header</text>
<text x="43.8" y="98.7">DNP</text>
<text x="125.7" y="100.9">J1</text>
<text x="41.6" y="105.6" transform="rotate(-90 41.6 105.6)">L1</text>
<text x="43.9" y="105.6" transform="rotate(-90 43.9 105.6)">1uH</text>
<text x="65.3" y="105.1">R13</text>
<text x="65.3" y="107.4">1k</text>
<text x="125.7" y="103.4">SMA Edge</text>
<text x="136.4" y="103.4">Mount</text>
<text x="133.4" y="117.7">TP2</text>
<text x="133.4" y="120.3">GND</text>
<text x="164.7" y="125.3">+3.3V</text>
<text x="173.3" y="125.6">U2C</text>
<text x="160.6" y="131.7">C12</text>
<text x="160.8" y="127.9">100n</text>
<text x="170.7" y="128.1">MCP6002</text>
<text x="171.6" y="130.4">V+</text>
<text x="176.1" y="130.4">V-</text>
<text x="206.3" y="130.9">MCP6002</text>
<text x="208.8" y="128.4">U2B</text>
<text x="123.2" y="134.9">C1</text>
<text x="205.9" y="135.5">+</text>
<text x="122.7" y="140.8">10u</text>
<text x="160.6" y="139.3">C13</text>
<text x="163.8" y="141.2">10u</text>
<text x="51.1" y="146.9">PWR_FLAG</text>
<text x="64.7" y="149.5">U4</text>
<text x="134.6" y="144.4">TP1</text>
<text x="134.6" y="146.9">Debug_Audio</text>
<text x="57.2" y="152">XC6206P332MR</text>
<text x="61.2" y="155.8">VI</text>
<text x="68.2" y="155.8">VO</text>
<text x="73.3" y="152">(662K)</text>
<text x="148" y="153.3">+3.3V</text>
<text x="52.8" y="160.7">1u</text>
<text x="56.3" y="160.4">C18</text>
<text x="66.9" y="159.8" transform="rotate(-90 66.9 159.8)">GND</text>
<text x="73.6" y="160.9">1u</text>
<text x="75.6" y="159.1">C19</text>
<text x="79.4" y="156.5">+3.3V</text>
<text x="152.5" y="161.9" transform="rotate(-90 152.5 161.9)">10k</text>
<text x="154.3" y="161.4" transform="rotate(-90 154.3 161.4)">R1</text>
<text x="139.7" y="163.7">100n</text>
<text x="144" y="167.1" transform="rotate(-90 144 167.1)">C2</text>
<text x="152.5" y="167" transform="rotate(-90 152.5 167)">10k</text>
<text x="154.3" y="166.7" transform="rotate(-90 154.3 166.7)">R2</text>
<text x="206.4" y="167.9">C14</text>
<text x="123.9" y="172.3">RV1</text>
<text x="139.9" y="171.4">Rin1</text>
<text x="160.1" y="168.5">+</text>
<text x="206.5" y="173.9">10u</text>
<text x="225.7" y="171.7">SPEAKER</text>
<text x="225.7" y="169.2">SPK1</text>
<text x="124" y="174.9">10k</text>
<text x="141" y="175.4">1k</text>
<text x="162.1" y="178.7">MCP6002</text>
<text x="164.2" y="175.9">U2A</text>
<text x="208.3" y="176.1">J2</text>
<text x="155.9" y="181.9">GAIN1</text>
<text x="164.4" y="185.3">100k</text>
<text x="61" y="197.1">L2</text>
<text x="59.1" y="199.4">100uH</text>
<text x="84.1" y="199">PWR_FLAG</text>
<text x="94.7" y="202.4">+5V</text>
<text x="48.5" y="206.7">C4</text>
<text x="67.8" y="207.9">C5</text>
<text x="86.8" y="209.2">C6</text>
<text x="35.2" y="213.7">C3</text>
<text x="44.7" y="211.5" transform="rotate(-90 44.7 211.5)">10u</text>
<text x="53.4" y="211.7">100n</text>
<text x="65.5" y="210.4">100n</text>
<text x="85.8" y="212.3">10u</text>
</g>
<g font-size="1.8" fill="#a90000">
<text x="60.9" y="53.1">10</text>
<text x="61.5" y="50.6">9</text>
<text x="86.9" y="53.1">7</text>
<text x="86.9" y="50.6">8</text>
<text x="60.9" y="55.7">11</text>
<text x="60.9" y="58.2">12</text>
<text x="86.9" y="58.2">5</text>
<text x="86.9" y="55.7">6</text>
<text x="60.9" y="60.7">13</text>
<text x="60.9" y="63.3">14</text>
<text x="60.9" y="65.8">15</text>
<text x="86.9" y="65.8">2</text>
<text x="86.9" y="63.3">3</text>
<text x="86.9" y="60.7">4</text>
<text x="60.9" y="68.4">16</text>
<text x="86.9" y="68.4">1</text>
<text x="125.7" y="70.9">1</text>
<text x="125.7" y="73.4">2</text>
<text x="125.7" y="76">3</text>
<text x="125.7" y="78.5">4</text>
<text x="125.7" y="81.1">5</text>
<text x="125.7" y="83.6">6</text>
<text x="125.7" y="86.1">7</text>
<text x="125.7" y="88.7">8</text>
<text x="125.7" y="91.2">9</text>
<text x="117.4" y="101.4">2</text>
<text x="121.7" y="98.5" transform="rotate(-90 121.7 98.5)">1</text>
<text x="168.8" y="129.3">8</text>
<text x="180.3" y="129.3">4</text>
<text x="203.8" y="134.4">5</text>
<text x="216.5" y="136.9">7</text>
<text x="203.8" y="139.5">6</text>
<text x="59" y="154.7">3</text>
<text x="71.7" y="154.7">2</text>
<text x="65.8" y="162" transform="rotate(-90 65.8 162)">1</text>
<text x="158" y="167.4">3</text>
<text x="213.4" y="164.9">TN</text>
<text x="214" y="167.4">T</text>
<text x="129.3" y="170.3" transform="rotate(-90 129.3 170.3)">1</text>
<text x="132" y="172.5">2</text>
<text x="158" y="172.5">2</text>
<text x="170.7" y="170">1</text>
<text x="213.2" y="170">RN</text>
<text x="213.9" y="172.5">R</text>
<text x="129.3" y="176.6" transform="rotate(-90 129.3 176.6)">3</text>
<text x="201.9" y="175">1</text>
<text x="201.9" y="177.6">2</text>
<text x="213.9" y="175">S</text>
</g>
<text font-size="1.4" fill="#006464" x="55.1" y="101.1">680p</text>
<g font-size=".9" fill="#a90000">
<text x="159.9" y="182.7">1</text>
<text x="162.3" y="181.3" transform="rotate(-90 162.3 181.3)">2</text>
<text x="164.3" y="182.7">3</text>
</g>
</svg>
